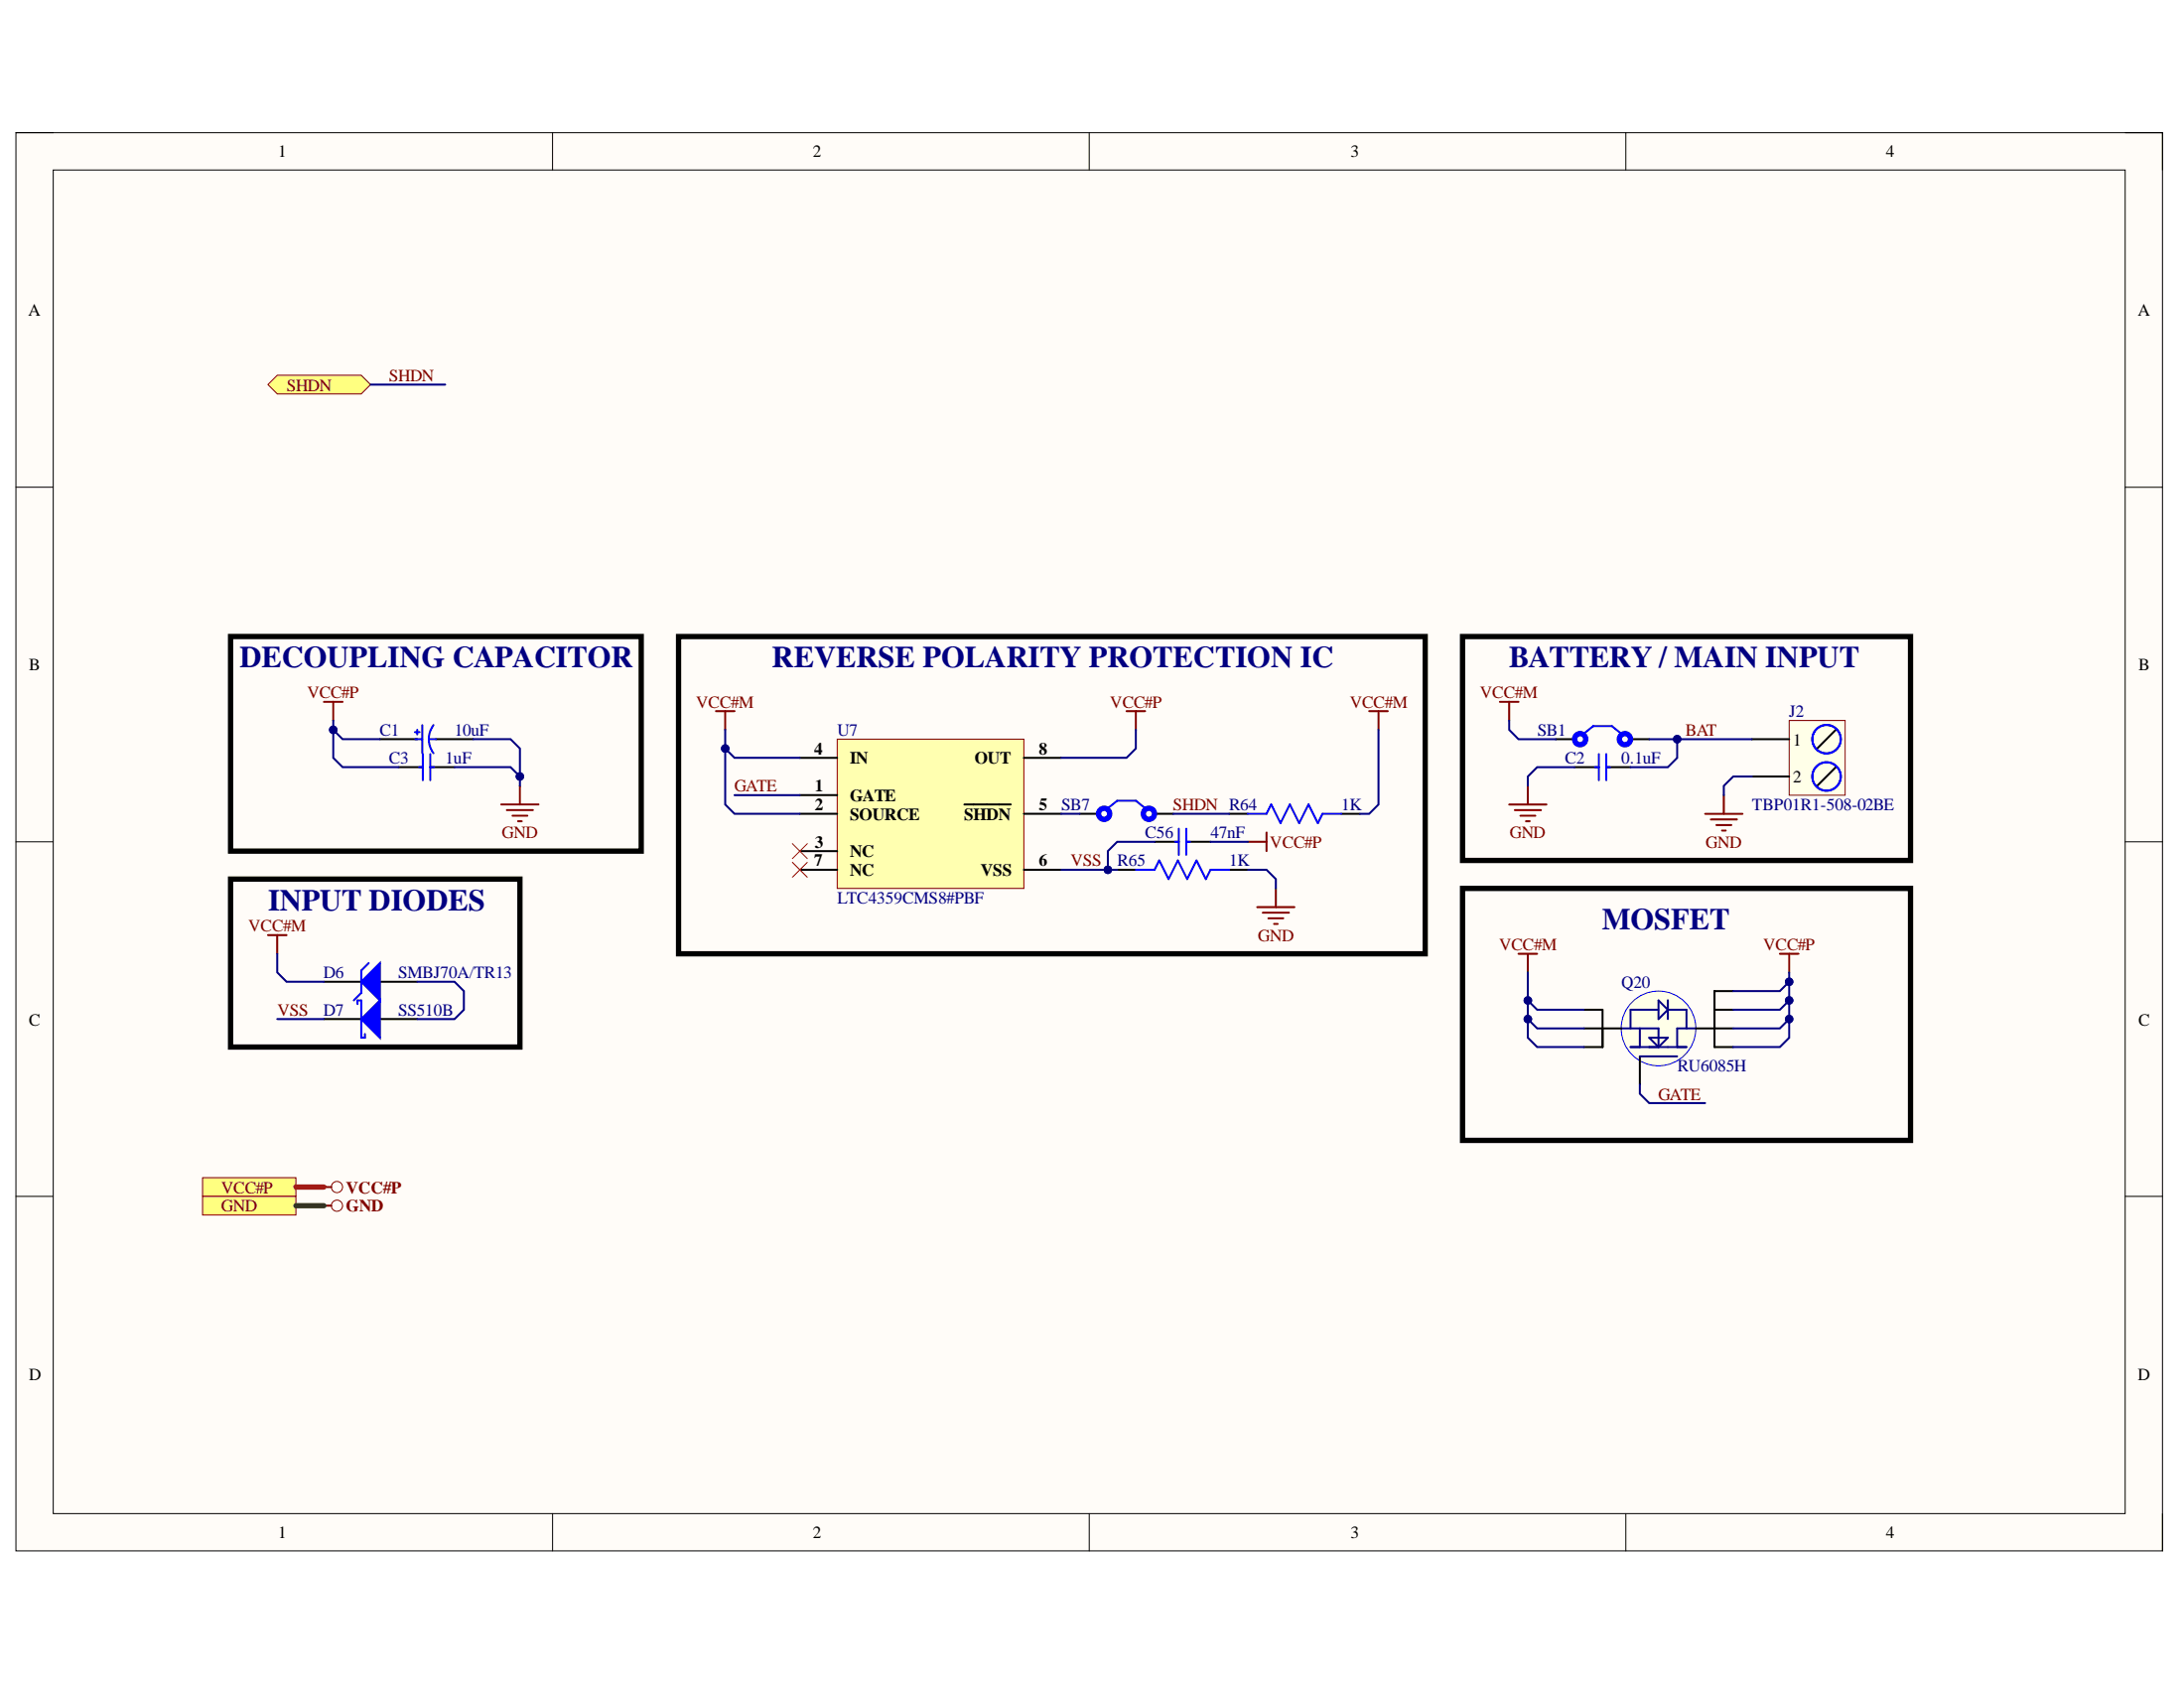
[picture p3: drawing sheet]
<svg xmlns="http://www.w3.org/2000/svg" width="279mm" height="216mm" viewBox="0 0 279 216" stroke-linecap="round" stroke-linejoin="round" font-family="sans-serif">
<path d="M2 17h274.6v181.4h-274.6z" fill-rule="evenodd" fill="#fffcf8"/>
<path d="M2 17h274.6v181.4h-274.6z" fill="none" stroke="#000" stroke-width=".13"/>
<path d="M6.8 21.7h265.1v171.9h-265.1z" fill-rule="evenodd" fill="#fffcf8"/>
<g fill="none" stroke="#000" stroke-width=".13">
<path d="M2 17h4.8M70.7 17v4.7M139.3 17v4.7M208 17v4.7M271.9 17h4.7v4.7M6.8 21.7h265.1v171.9h-265.1zM2 62.3h4.8M271.9 62.3h4.7M2 107.7h4.8M271.9 107.7h4.7M2 153h4.8M271.9 153h4.7"/>
<path d="M70.7 193.6v4.8M139.3 193.6v4.8M208 193.6v4.8M276.6 193.6v4.8"/>
</g>
<path d="M48.6 94.5h4.8M51 98.1h3.1M55 98.1h3.2M55.8 94.5h4.7M199 94.5h2.4M201.4 98.1h3.1M205.5 98.1h3.1M208.6 94.5h2.4" fill="none" stroke="#000" stroke-width=".25"/>
<g fill="none" stroke="#00f" stroke-width=".68">
<circle cx="202.1" cy="94.5" r=".71"/>
<circle cx="207.9" cy="94.5" r=".72"/>
</g>
<g fill="none" stroke="#00f" stroke-width=".25">
<path d="M53.1 93.6h.6M53.1 94.5h.9M53.4 93.3v.6M53.6 98.1h.5M54 92.7v3.6M54.1 96.4v3.4M54.9 94.5h.9M55 96.4v3.4M55 98.1h.5M55.5 92.7a2.98 2.98 0 0 0 0 3.6M202.6 93.8l1.2-.9h2.4l1.2 .9M204.1 98.1h.4"/>
<path d="M204.5 96.4v3.4M205.5 96.4v3.4M205.5 98.1h.5"/>
</g>
<g fill="none" stroke="#800000" stroke-width=".25">
<path d="M41.4 89.8h2.4M42.6 89.8v2.4M191.9 89.8h2.4M193.1 89.8v2.4M64.1 102.9h4.8M64.8 103.6h3.4M65.6 104.3h1.9M66.3 105h.4M66.5 100.5v2.4M193.1 102.9h4.7M193.8 103.6h3.3M194.5 104.3h1.9"/>
<path d="M195.2 105h.5M195.5 100.5v2.4M218.1 104.1h4.8M218.9 104.8h3.3M219.6 105.5h1.9M220.3 106.2h.5M220.5 101.7v2.4"/>
</g>
<path d="M29.5 81.4h52.5v27.5h-52.5zM187.1 81.4h57.3v28.7h-57.3z" fill="none" stroke="#000" stroke-width=".68"/>
<path d="M107.1 94.5h23.9v19.1h-23.9z" fill-rule="evenodd" fill="#ffffb0"/>
<path d="M107.1 94.5h23.9v19.1h-23.9z" fill="none" stroke="#800000" stroke-width=".13"/>
<g fill="none" stroke="#000" stroke-width=".25">
<path d="M102.3 96.9h4.8M131 96.9h4.8M102.3 101.7h4.8M102.3 104.1h4.8M102.3 108.9h4.8M102.3 111.2h4.8M123.4 102.9h5.9M131 104.1h4.8M131 111.2h4.8M138.1 104.1h2.4M142.9 111.2h2.4M147.7 104.1h2.4"/>
<path d="M147.7 107.7h3.1M151.8 107.7h3.1M157.2 104.1h2.4M157.2 111.2h2.4M171.6 104.1h2.4"/>
</g>
<path d="M141.7 103.4l1.2-1h2.4l1.2 1M145.3 111.2h2.4l.6-1.1 1.2 2.3 1.2-2.3 1.2 2.3 1.2-2.3 1.2 2.3 .6-1.2h2.3M150.3 107.7h.5M150.8 106v3.3M151.8 106v3.3M151.8 107.7h.4M159.6 104.1h2.4l.6-1.2 1.2 2.4 1.2-2.4 1.2 2.4 1.2-2.4 1.2 2.4 .6-1.2h2.4" fill="none" stroke="#00f" stroke-width=".25"/>
<path d="M144.1 91h2.4M145.3 91v2.3M159.6 107.7h2.4M160.8 116h4.8M161.5 116.7h3.4M162 106.5v2.4M162.3 117.5h1.9M163 118.2h.5M163.2 113.6v2.4M227.7 122h2.4M228.9 122v2.4" fill="none" stroke="#800000" stroke-width=".25"/>
<path d="M101.4 107.9l1.9 1.9M101.4 110.3l1.9 1.9M103.3 107.9l-1.9 1.9M103.3 110.3l-1.9 1.9" fill="none" stroke="#f00" stroke-width=".13"/>
<g fill="none" stroke="#00f" stroke-width=".68">
<circle cx="141.3" cy="104.1" r=".72"/>
<circle cx="147" cy="104.1" r=".72"/>
</g>
<path d="M86.8 81.4h95.5v40.6h-95.5zM29.5 112.4h37v21.5h-37zM187.1 113.6h57.3v32.3h-57.3z" fill="none" stroke="#000" stroke-width=".68"/>
<path d="M34.3 49.2l1.2-1.2h10.7l1.2 1.2-1.2 1.2h-10.7z" fill-rule="evenodd" fill="#ffff80"/>
<path d="M34.3 49.2l1.2-1.2h10.7l1.2 1.2-1.2 1.2h-10.7z" fill="none" stroke="#800000" stroke-width=".13"/>
<path d="M91.6 91h2.4M92.8 91v2.3M175.2 91h2.3M176.4 91v2.3M34.3 119.6h2.4M35.5 119.6v2.4M194.3 122h2.4M195.5 122v2.4" fill="none" stroke="#800000" stroke-width=".25"/>
<path d="M25.9 150.6h12v2.4h-12z" fill-rule="evenodd" fill="#ffff80"/>
<g fill="none" stroke="#800000" stroke-width=".13">
<path d="M25.9 150.6h12v2.4h-12z"/>
<circle cx="43.1" cy="151.8" r=".72"/>
</g>
<path d="M41.4 151.8h1" fill="none" stroke="#800000" stroke-width=".25"/>
<path d="M25.9 153h12v2.4h-12z" fill-rule="evenodd" fill="#ffff80"/>
<g fill="none" stroke="#800000" stroke-width=".13">
<path d="M25.9 153h12v2.4h-12z"/>
<circle cx="43.1" cy="154.2" r=".72"/>
</g>
<path d="M41.4 154.2h1" fill="none" stroke="#800000" stroke-width=".25"/>
<path d="M228.9 92.2h7.2v9.5h-7.2z" fill-rule="evenodd" fill="#ffffe8"/>
<path d="M228.9 92.2h7.2v9.5h-7.2z" fill="none" stroke="#800000" stroke-width=".13"/>
<path d="M224.1 94.5h4.8M224.1 99.3h4.8M234.9 93.3l-2.4 2.4M234.9 98.1l-2.4 2.4" fill="none" stroke="#000" stroke-width=".25"/>
<g fill="none" stroke="#00f" stroke-width=".25">
<circle cx="233.7" cy="99.3" r="1.82"/>
<circle cx="233.7" cy="94.5" r="1.82"/>
</g>
<circle cx="212.2" cy="131.5" r="4.8" fill="#ffffe8"/>
<circle cx="212.2" cy="131.5" r="4.8" fill="none" stroke="#00f" stroke-width=".13"/>
<path d="M41.4 130.3h4.8M48.6 130.3h4.8M202.6 131.5h4.8M202.6 129.1h2.4v4.8h-2.4M209.8 135.1v3.6M216.9 131.5h4.8M219.3 129.1h2.4M221.7 126.8h-2.4v7.1h2.4" fill="none" stroke="#000" stroke-width=".25"/>
<path d="M207.4 131.5h4.8v2.4M208.6 133.9h7.2M209.8 131.5v2.4M209.8 135.1h4.8M211 132.7h2.4l-1.2 1.2zM212.2 128l1.2 1.1-1.2 1.2zM212.2 129.1h-3.6v2.4M213.4 129.1h2.4v2.4M213.4 128v2.3M216.9 131.5h-2.3v2.4" fill="none" stroke="#0c0087" stroke-width=".25"/>
<path d="M46.2 130.3l2.4-2.3v4.7z" fill="#00f"/>
<path d="M45.7 128.4v-.4h.5v4.7h.5v-.4M46.2 130.3l2.4-2.3v4.7z" fill="none" stroke="#00f" stroke-width=".25"/>
<path d="M41.4 125.6h4.8M48.6 125.6h4.8" fill="none" stroke="#000" stroke-width=".25"/>
<path d="M48.6 123.2v4.8l-2.4-2.4z" fill="#00f"/>
<path d="M47.2 123.2l-1 .9v2.9l-.9 1M48.6 123.2v4.8l-2.4-2.4z" fill="none" stroke="#00f" stroke-width=".25"/>
<path d="M228.9 128l-1.2 1.1h-6" fill="none" stroke="#000080" stroke-width=".25"/>
<circle cx="228.9" cy="128" r=".48" fill="#000080"/>
<circle cx="228.9" cy="128" r=".48" fill="none" stroke="#000080" stroke-width=".13"/>
<path d="M42.6 93.3v3.6l1.2 1.2h7.2" fill="none" stroke="#000080" stroke-width=".25"/>
<circle cx="42.6" cy="93.3" r=".48" fill="#000080"/>
<circle cx="42.6" cy="93.3" r=".48" fill="none" stroke="#000080" stroke-width=".13"/>
<path d="M42.6 92.2v1.1l1.2 1.2h4.8" fill="none" stroke="#000080" stroke-width=".25"/>
<circle cx="42.6" cy="93.3" r=".48" fill="#000080"/>
<circle cx="42.6" cy="93.3" r=".48" fill="none" stroke="#000080" stroke-width=".13"/>
<path d="M58.2 98.1h7.1l1.2 1.2" fill="none" stroke="#000080" stroke-width=".25"/>
<circle cx="66.5" cy="99.3" r=".48" fill="#000080"/>
<circle cx="66.5" cy="99.3" r=".48" fill="none" stroke="#000080" stroke-width=".13"/>
<path d="M60.5 94.5h4.8l1.2 1.2v4.8" fill="none" stroke="#000080" stroke-width=".25"/>
<circle cx="66.5" cy="99.3" r=".48" fill="#000080"/>
<circle cx="66.5" cy="99.3" r=".48" fill="none" stroke="#000080" stroke-width=".13"/>
<path d="M92.8 95.7v7.2l1.2 1.2h8.3M35.5 130.3h5.9M53.4 125.6h4.8l1.1 1.2v2.3l-1.1 1.2h-4.8" fill="none" stroke="#000080" stroke-width=".25"/>
<circle cx="92.8" cy="95.7" r=".48" fill="#000080"/>
<circle cx="92.8" cy="95.7" r=".48" fill="none" stroke="#000080" stroke-width=".13"/>
<path d="M92.8 93.3v2.4l1.2 1.2h8.3" fill="none" stroke="#000080" stroke-width=".25"/>
<circle cx="92.8" cy="95.7" r=".48" fill="#000080"/>
<circle cx="92.8" cy="95.7" r=".48" fill="none" stroke="#000080" stroke-width=".13"/>
<path d="M94 101.7h8.3M135.8 111.2h7.1" fill="none" stroke="#000080" stroke-width=".25"/>
<circle cx="141.7" cy="111.2" r=".48" fill="#000080"/>
<circle cx="141.7" cy="111.2" r=".48" fill="none" stroke="#000080" stroke-width=".13"/>
<path d="M145.3 93.3v2.4l-1.2 1.2h-8.3M135.8 104.1h2.3M147.7 107.7h-4.8l-1.2 1.2v2.3" fill="none" stroke="#000080" stroke-width=".25"/>
<circle cx="141.7" cy="111.2" r=".48" fill="#000080"/>
<circle cx="141.7" cy="111.2" r=".48" fill="none" stroke="#000080" stroke-width=".13"/>
<path d="M176.4 93.3v9.6l-1.2 1.2h-1.2M150.1 104.1h7.1M154.9 107.7h4.7M159.6 111.2h2.4l1.2 1.2v1.2M195.5 124.4v8.3l1.2 1.2h5.9" fill="none" stroke="#000080" stroke-width=".25"/>
<circle cx="195.5" cy="130.3" r=".48" fill="#000080"/>
<circle cx="195.5" cy="130.3" r=".48" fill="none" stroke="#000080" stroke-width=".13"/>
<circle cx="195.5" cy="128" r=".48" fill="#000080"/>
<circle cx="195.5" cy="128" r=".48" fill="none" stroke="#000080" stroke-width=".13"/>
<path d="M195.5 130.3l1.2 1.2h5.9" fill="none" stroke="#000080" stroke-width=".25"/>
<circle cx="195.5" cy="130.3" r=".48" fill="#000080"/>
<circle cx="195.5" cy="130.3" r=".48" fill="none" stroke="#000080" stroke-width=".13"/>
<path d="M195.5 128l1.2 1.1h5.9" fill="none" stroke="#000080" stroke-width=".25"/>
<circle cx="195.5" cy="128" r=".48" fill="#000080"/>
<circle cx="195.5" cy="128" r=".48" fill="none" stroke="#000080" stroke-width=".13"/>
<path d="M193.1 92.2v1.1l1.2 1.2h4.7M201.4 98.1h-4.7l-1.2 1.2v1.2M214.6 94.5v2.4l-1.2 1.2h-4.8M209.8 138.7v1.2l1.2 1.2h7.1" fill="none" stroke="#000080" stroke-width=".25"/>
<circle cx="214.6" cy="94.5" r=".48" fill="#000080"/>
<circle cx="214.6" cy="94.5" r=".48" fill="none" stroke="#000080" stroke-width=".13"/>
<path d="M211 94.5h13.1" fill="none" stroke="#000080" stroke-width=".25"/>
<circle cx="214.6" cy="94.5" r=".48" fill="#000080"/>
<circle cx="214.6" cy="94.5" r=".48" fill="none" stroke="#000080" stroke-width=".13"/>
<path d="M228.9 124.4v8.3l-1.2 1.2h-6" fill="none" stroke="#000080" stroke-width=".25"/>
<circle cx="228.9" cy="130.3" r=".48" fill="#000080"/>
<circle cx="228.9" cy="130.3" r=".48" fill="none" stroke="#000080" stroke-width=".13"/>
<circle cx="228.9" cy="128" r=".48" fill="#000080"/>
<circle cx="228.9" cy="128" r=".48" fill="none" stroke="#000080" stroke-width=".13"/>
<circle cx="228.9" cy="125.6" r=".48" fill="#000080"/>
<circle cx="228.9" cy="125.6" r=".48" fill="none" stroke="#000080" stroke-width=".13"/>
<path d="M228.9 130.3l-1.2 1.2h-6" fill="none" stroke="#000080" stroke-width=".25"/>
<circle cx="228.9" cy="130.3" r=".48" fill="#000080"/>
<circle cx="228.9" cy="130.3" r=".48" fill="none" stroke="#000080" stroke-width=".13"/>
<path d="M228.9 125.6l-1.2 1.2h-6" fill="none" stroke="#000080" stroke-width=".25"/>
<circle cx="228.9" cy="125.6" r=".48" fill="#000080"/>
<circle cx="228.9" cy="125.6" r=".48" fill="none" stroke="#000080" stroke-width=".13"/>
<path d="M47.4 49.2h9.6M224.1 99.3h-2.4l-1.2 1.2v1.2M35.5 122v2.4l1.2 1.2h4.7" fill="none" stroke="#000080" stroke-width=".25"/>
<path d="M37.9 154.2h3.5" fill="none" stroke="#274e13" stroke-width=".68"/>
<path d="M37.9 151.8h3.5" fill="none" stroke="#f00" stroke-width=".68"/>
<g font-size="3.9" fill="#000080">
<text x="30.7" y="85.4">DECOUPLING CAPACITOR</text>
<text x="98.8" y="85.4">REVERSE POLARITY PROTECTION IC</text>
<text x="193" y="85.4">BATTERY / MAIN INPUT</text>
<text x="34.3" y="116.5">INPUT DIODES</text>
<text x="205" y="118.8">MOSFET</text>
</g>
<g font-size="2.2">
<text x="35.6" y="20.1">1</text>
<text x="104" y="20.1">2</text>
<text x="172.8" y="20.1">3</text>
<text x="241.3" y="20.1">4</text>
<text x="3.6" y="40.4">A</text>
<text x="273.5" y="40.4">A</text>
<text x="3.7" y="85.7">B</text>
<text x="273.6" y="85.7">B</text>
<text x="229.4" y="95.3">1</text>
<text x="104.2" y="96.5">4</text>
<text x="104.3" y="101.3">1</text>
<text x="108.7" y="97.7">IN</text>
<text x="124.7" y="97.7">OUT</text>
<text x="132.9" y="96.5">8</text>
<text x="229.4" y="100.1">2</text>
<text x="104.3" y="103.6">2</text>
<text x="108.7" y="102.4">GATE</text>
<text x="108.7" y="104.9">SOURCE</text>
<text x="123.3" y="104.9">SHDN</text>
<text x="132.9" y="103.6">5</text>
<text x="104.2" y="110.8">7</text>
<text x="104.3" y="108.4">3</text>
<text x="108.7" y="109.6">NC</text>
<text x="108.7" y="112">NC</text>
<text x="125.5" y="112">VSS</text>
<text x="132.9" y="110.8">6</text>
<text x="3.7" y="131.1">C</text>
<text x="273.6" y="131.1">C</text>
<text x="3.7" y="176.5">D</text>
<text x="273.5" y="176.5">D</text>
<text x="35.6" y="196.8">1</text>
<text x="104" y="196.8">2</text>
<text x="172.8" y="196.8">3</text>
<text x="241.3" y="196.8">4</text>
</g>
<g font-size="2.2" fill="#800000">
<text x="36.7" y="50">SHDN</text>
<text x="49.8" y="48.7">SHDN</text>
<text x="39.3" y="89.3">VCC#P</text>
<text x="189.3" y="89.3">VCC#M</text>
<text x="89" y="90.5">VCC#M</text>
<text x="142" y="90.5">VCC#P</text>
<text x="172.7" y="90.5">VCC#M</text>
<text x="215.6" y="94.1">BAT</text>
<text x="93.9" y="101.3">GATE</text>
<text x="64.2" y="107.2">GND</text>
<text x="150" y="103.6">SHDN R64</text>
<text x="193.1" y="107.2">GND</text>
<text x="137" y="110.8">VSS</text>
<text x="162.5" y="108.4">VCC#P</text>
<text x="218.2" y="108.4">GND</text>
<text x="31.8" y="119.2">VCC#M</text>
<text x="160.9" y="120.3">GND</text>
<text x="191.8" y="121.5">VCC#M</text>
<text x="225.6" y="121.5">VCC#P</text>
<text x="35.5" y="129.9">VSS</text>
<text x="212.1" y="140.7">GATE</text>
<text x="28.3" y="152.6">VCC#P</text>
<text x="28.3" y="155">GND</text>
<text x="44.3" y="152.6">VCC#P</text>
<text x="44.3" y="155">GND</text>
</g>
<g font-size="2.2" fill="#000080">
<text x="48.6" y="94.1">C1</text>
<text x="58.1" y="94.1">10uF</text>
<text x="107.1" y="94.1">U7</text>
<text x="196.7" y="94.1">SB1</text>
<text x="228.9" y="91.7">J2</text>
<text x="49.8" y="97.7">C3</text>
<text x="56.9" y="97.7">1uF</text>
<text x="200.2" y="97.7">C2</text>
<text x="207.4" y="97.7">0.1uF</text>
<text x="135.8" y="103.6">SB7</text>
<text x="146.5" y="107.2">C56</text>
<text x="154.9" y="107.2">47nF</text>
<text x="171.6" y="103.6">1K</text>
<text x="224.1" y="103.6">TBP01R1-508-02BE</text>
<text x="142.9" y="110.8">R65</text>
<text x="157.2" y="110.8">1K</text>
<text x="107.1" y="115.6">LTC4359CMS8#PBF</text>
<text x="41.4" y="125.1">D6</text>
<text x="50.9" y="125.1">SMBJ70A/TR13</text>
<text x="41.4" y="129.9">D7</text>
<text x="50.9" y="129.9">SS510B</text>
<text x="207.4" y="126.3">Q20</text>
<text x="214.6" y="137.1">RU6085H</text>
</g>
</svg>
